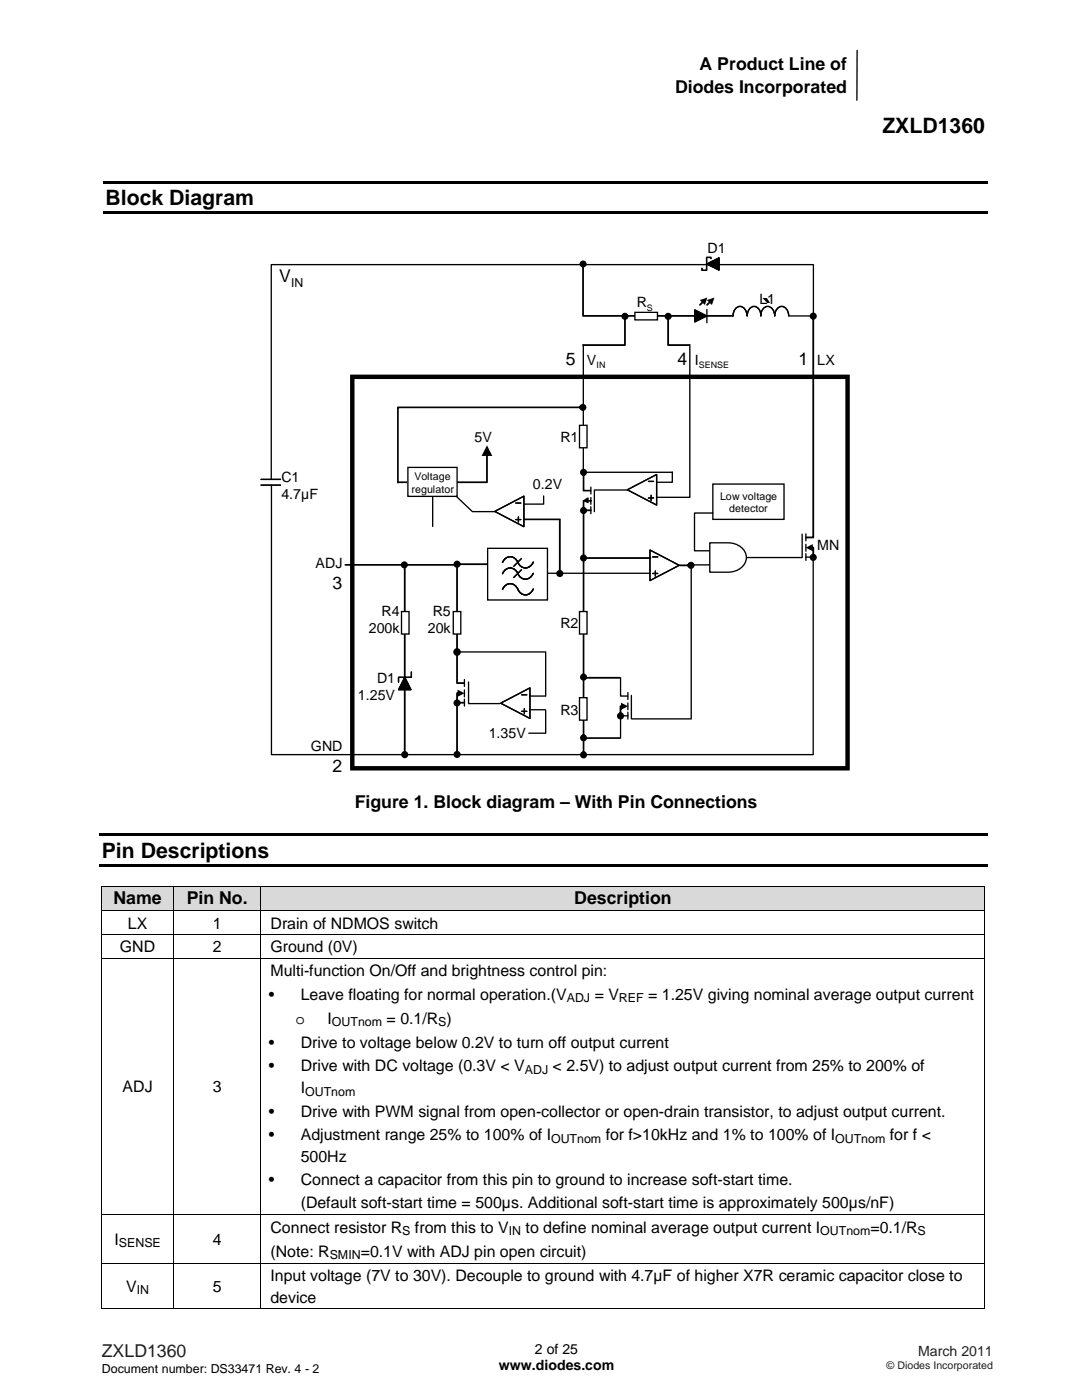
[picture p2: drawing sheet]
<svg xmlns="http://www.w3.org/2000/svg" width="216mm" height="279mm" viewBox="0 0 216 279" stroke-linecap="round" stroke-linejoin="round" font-family="sans-serif">
<path d="M171 10.1v9.9" fill="none" stroke="#000" stroke-width=".26"/>
<g fill="#000">
<path d="M20.6 36.1h176.5v.6h-176.5zM20.6 42.2h176.5v.6h-176.5z"/>
<path d="M116.3 94.1l.3 .2v3.6l-.2-.2h1.5l.1 .3h-1.7zM115.7 94.3a.7 .7 0 0 1 1.4 0 .7 .7 0 0 1-1.4 0z"/>
<path d="M68.8 112.6h12l.1 .1v37.9l-.1 .2-.2-.2v-37.9l.2 .2h-11.9zM80.1 150.6a.71 .71 0 0 1 1.4 0 .71 .71 0 0 1-1.4 0z"/>
<path d="M80.6 112.6h10.7v17.7l-.3-.1v-17.5l.2 .2h-10.5h-.1zM80 112.7a.7 .7 0 0 1 1.4 0 .7 .7 0 0 1-1.4 0zM90.5 130.2a.71 .71 0 0 1 1.4 0 .71 .71 0 0 1-1.4 0z"/>
<path d="M91.1 112.5l6.1-.1 .2 .2-.2 .2h-6l-.2-.2zM90.5 112.6a.71 .71 0 0 1 1.4 0 .71 .71 0 0 1-1.4 0z"/>
<path d="M104.5 103.5h7.3v11.1h-.2l-.1-.2v-10.7l.2 .1h-7.1zM111 114.5a.71 .71 0 0 1 1.4 0 .71 .71 0 0 1-1.4 0z"/>
<path d="M116.3 101.7h1.6l.2 .2-.2 .1h-1.5l.2-.1v33.2l-.2 .2-.1-.2zM115.7 135.1a.7 .7 0 0 1 1.4 0 .7 .7 0 0 1-1.4 0z"/>
<path d="M116.3 99.8h1.6l.2 .1-.2 .2h-1.5l.2-.2v2l-.2 .2-.1-.2zM115.7 101.9a.7 .7 0 0 1 1.4 0 .7 .7 0 0 1-1.4 0z"/>
<path d="M116.3 111.2h13.5l.2 .2-.2 .1h-13.4zM115.7 111.4a.7 .7 0 0 1 1.4 0 .7 .7 0 0 1-1.4 0z"/>
<path d="M91.1 138.2h.6l.1 .1-.1 .2h-.5l.2-.2v2l-.2 .2-.2-.2zM91.3 137.6l1.4 .7-1.4 .8zM90.5 140.3a.71 .71 0 0 1 1.4 0 .71 .71 0 0 1-1.4 0z"/>
<path d="M91.1 129.9h.1l.2 .2v6.2l-.2-.2h1.4l.2 .2-.2 .2h-1.4l-.2-.2zM90.5 130.1a.71 .71 0 0 1 1.4 0 .71 .71 0 0 1-1.4 0z"/>
<path d="M116.3 135.1h7.4l.2 .2-.2 .1h-7.3l.2-.1v12l-.2 .1-.1-.1zM115.7 147.3a.7 .7 0 0 1 1.4 0 .7 .7 0 0 1-1.4 0z"/>
<path d="M91.1 140.1h1.6l.1 .2-.1 .1h-1.5l.2-.1v10.3l-.2 .1-.2-.1zM90.5 150.6a.71 .71 0 0 1 1.4 0 .71 .71 0 0 1-1.4 0z"/>
<path d="M116.3 147.2l7.4-.1 .2 .2-.2 .2h-7.3l.2-.2v3.3l-.2 .2-.1-.2zM115.7 150.7a.7 .7 0 0 1 1.4 0 .7 .7 0 0 1-1.4 0z"/>
<path d="M123.7 140.8h.6l.1 .1-.1 .2h-.5l.2-.2v2l-.2 .2-.2-.2zM123.9 140.3l1.4 .6-1.4 .7zM123.1 142.9a.71 .71 0 0 1 1.4 0 .71 .71 0 0 1-1.4 0z"/>
</g>
<g fill="none" stroke="#000" stroke-width=".27">
<path d="M54.2 96.9v53.7h108M108.5 99v1.6h-3.9M116.5 99.9l.8-.5v.9zM117.9 97.2v1.4M117.9 99.3v1.3M125.2 97.7l5.8-3v6.1zM125.3 97.8h-6.7v4.3M129.4 99.4h1M129.4 96.1h1M129.9 98.8v1.1M98.7 102.1l5.8-3.1v6.1zM102.9 103.7h1"/>
<path d="M102.9 100.4h1M103.4 103.2v1M109.1 114.4h20.6M117.9 101.1v1.4M129.7 109.8l5.8 3-5.8 3.1zM130.2 114.4h1.1M130.2 111.1h1.1M130.8 114v1M91.3 130.1h17.6v8.8M92.7 135.6v1.4M92.7 137.7v1.4M92.7 139.5v1.4"/>
<path d="M93.5 136.1v4.3h6.3M104.1 138.7h1M123.8 135.3v3.6h1.4M125.3 138.2v1.4M126 138.8v4.7h11.8M99.9 140.3l5.8-3v6.1zM104.1 142h1M104.6 141.4v1.1M108.9 141.8v4.5h-3.4M125.3 142.9h-1.5v4.4M125.3 140.3v1.3M125.3 142.1v1.4"/>
</g>
<path d="M116.5 99.9l.8-.5v.9z" fill="#000"/>
<path d="M97.3 109.4h11.9v10.3h-11.9z" fill="#fff"/>
<path d="M116.4 68.9v25.4h17.8M137.6 68.8v30.5h-6.5M134.2 94.2v2h-3.1M97.3 109.4h11.9v10.3h-11.9zM100.3 112.2a1.61 1.61 0 0 1 1.5-1.1 1.61 1.61 0 0 1 1.6 1.2M100.3 114.5a1.61 1.61 0 0 1 1.5-1.2 1.61 1.61 0 0 1 1.6 1.2M100.3 117.6a1.61 1.61 0 0 1 1.5-1.1 1.61 1.61 0 0 1 1.6 1.1M104.1 111.5l-1.6 1.5M104.1 113.7l-1.6 1.6M106.4 112.2a1.61 1.61 0 0 1-1.5 1.1 1.61 1.61 0 0 1-1.6-1.1M106.4 114.4a1.61 1.61 0 0 1-1.5 1.2 1.61 1.61 0 0 1-1.6-1.2M106.4 117.6a1.61 1.61 0 0 1-1.5 1.1 1.61 1.61 0 0 1-1.6-1.1" fill="none" stroke="#000" stroke-width=".27"/>
<g fill="#000">
<path d="M116.2 68.7h8.5l-.2 .2v-5.8l.2-.2 .1 .1v6h-8.4h-.2zM124 63.1a.71 .71 0 0 1 1.4 0 .71 .71 0 0 1-1.4 0z"/>
<path d="M133.2 63l.1-.1 .2 .2v5.8l-.2-.2h4.3l.1 .3h-4.5zM132.6 63.1a.71 .71 0 0 1 1.4 0 .71 .71 0 0 1-1.4 0z"/>
<path d="M79.3 96.1h17.9l-.2 .1v-5.6l.2-.1 .1 .1v5.6l-.1 .2h-17.8zM97.2 88.9l1 2.1h-2.1z"/>
<path d="M79.3 81.2l37-.1 .2 .2-.2 .2h-36.9l.2-.2v15l-.2 .2-.2-.2zM115.6 81.3a.7 .7 0 0 1 1.4 0 .7 .7 0 0 1-1.4 0z"/>
</g>
<path d="M81.4 93.3h9.8v5.8h-9.8z" fill="#fff"/>
<path d="M81.4 93.3h9.8v5.8h-9.8z" fill="none" stroke="#000" stroke-width=".27"/>
<path d="M142.2 96.6h14.2v7.1h-14.2z" fill="#fff"/>
<path d="M142.2 96.6h14.2v7.1h-14.2zM142.2 102.4h-3.6v7.5h3.8M160.8 111.2h1.5v39.4M160.8 106.6v1.3M160.8 108.6v1.4M160.8 110.5v1.3" fill="none" stroke="#000" stroke-width=".27"/>
<g fill="#000">
<path d="M162.1 63h.3l.1 .1v44.2l-.2 .1h-1.4l-.2-.1 .2-.2h1.4l-.2 .2zM161.6 63.1a.71 .71 0 0 1 1.4 0 .71 .71 0 0 1-1.4 0z"/>
<path d="M161.7 109.2l.6-.1 .2 .2v1.9l-.2 .2-.2-.2v-1.9l.2 .2-.6-.1zM160.8 109.3l1.4-.7v1.4zM161.6 111.2a.71 .71 0 0 1 1.4 0 .71 .71 0 0 1-1.4 0z"/>
</g>
<path d="M141.6 108.3h3.7a3.2 3.2 0 0 1 3.6 3.5 3.5 3.5 0 0 1-3.6 2.4h-3.7z" fill-rule="evenodd" fill="#fff"/>
<path d="M162.2 52.8h-108.1v42.7M162.3 52.8v10.3h-4.9M52.1 95.7h3.9M52.1 96.8h3.9M86.3 99.2v5.9M91.1 99.1l3.2 3h4.5M141.6 112.7h-3.7v30.8M141.6 108.3h3.7a3.2 3.2 0 0 1 3.6 3.5 3.5 3.5 0 0 1-3.6 2.4h-3.7zM160.1 106.6v4.7h-11.1" fill="none" stroke="#000" stroke-width=".27"/>
<g fill="#000">
<path d="M116.2 52.6l.3 .1v10.4l-.1-.2h29.8l.2 .2-.2 .1h-29.8l-.2-.1zM115.6 52.7a.7 .7 0 0 1 1.4 0 .7 .7 0 0 1-1.4 0z"/>
<path d="M135.5 112.7l2.4-.1 .1 .2-.1 .2h-2.2zM137.2 112.8a.71 .71 0 0 1 1.4 0 .71 .71 0 0 1-1.4 0z"/>
</g>
<path d="M126.7 62.3h4.5v1.5h-4.5z" fill="#fff"/>
<path d="M126.7 62.3h4.5v1.5h-4.5z" fill="none" stroke="#000" stroke-width=".27"/>
<path d="M115.6 84.9h1.5v4.5h-1.5z" fill="#fff"/>
<path d="M115.6 84.9h1.5v4.5h-1.5z" fill="none" stroke="#000" stroke-width=".27"/>
<path d="M115.6 122h1.5v4.5h-1.5z" fill="#fff"/>
<path d="M115.6 122h1.5v4.5h-1.5z" fill="none" stroke="#000" stroke-width=".27"/>
<path d="M115.6 139.2h1.5v4.5h-1.5z" fill="#fff"/>
<path d="M115.6 139.2h1.5v4.5h-1.5z" fill="none" stroke="#000" stroke-width=".27"/>
<path d="M90.4 122h1.5v4.5h-1.5z" fill="#fff"/>
<path d="M90.4 122h1.5v4.5h-1.5z" fill="none" stroke="#000" stroke-width=".27"/>
<path d="M80.1 122h1.5v4.5h-1.5z" fill="#fff"/>
<g fill="none" stroke="#000" stroke-width=".27">
<path d="M141 52.7l2.5-1.2v2.4zM141.9 51.6v-.2h-.9v2.6h-.9v-.4M138.6 61.8l2.5 1.3-2.5 1.2zM141.1 61.8v2.6M149.1 63a1.58 1.58 0 0 0-1.8-1.8 1.85 1.85 0 0 0-1 1.9M151.8 63a1.57 1.57 0 0 0-1.7-1.8 1.85 1.85 0 0 0-1 1.9M154.6 63a1.58 1.58 0 0 0-1.8-1.8 1.85 1.85 0 0 0-1 1.9M157.4 63a1.58 1.58 0 0 0-1.8-1.8 1.85 1.85 0 0 0-1 1.9M80.1 122h1.5v4.5h-1.5zM80.8 135.2l1.2 2.4h-2.5zM82.1 134.1v1.1h-2.6v.9M105.7 138.9h3.1"/>
<path d="M105.7 141.6h3.1"/>
</g>
<path d="M141 52.7l2.5-1.2v2.4zM138.6 61.8l2.5 1.3-2.5 1.2zM80.8 135.2l1.2 2.4h-2.5z" fill="#000"/>
<g fill="#000">
<path d="M19.8 166.3h177.3v.6h-177.3zM19.8 172.4h177.3v.6h-177.3z"/>
<path d="M139.6 60.7l.7-.7h.2v.3l-.7 .7h-.2zM139.6 59.9l1.5-.5-.4 1.5z"/>
<path d="M141 60.7l.7-.7h.2v.3l-.7 .7h-.2zM141.1 59.9l1.5-.5-.6 1.5z"/>
</g>
<path d="M70.3 75.2h98.8v78.1h-98.8z" fill="none" stroke="#000" stroke-width=".88"/>
<g fill="#d9d9d9">
<path d="M20.4 177h14.1v4.6h-14.1z"/>
<path d="M22.2 177h10.5v4.6h-10.5z"/>
<path d="M34.7 177h17.3v4.6h-17.3z"/>
<path d="M36.5 177h13.7v4.6h-13.7z"/>
<path d="M52.2 177h144.2v4.6h-144.2z"/>
<path d="M54 177h140.6v4.6h-140.6z"/>
</g>
<path d="M20.2 176.9h.2v.1h-.2zM196.4 176.9h.2v.1h-.2zM196.4 181.6h.2v.2h-.2zM196.4 186.4h.2v.2h-.2zM196.4 191.2h.2v.1h-.2zM196.4 242.2h.2v.2h-.2zM196.4 252h.2v.2h-.2zM196.4 261h.2v.2h-.2z" fill="#000"/>
<g fill="none" stroke="#000" stroke-width=".2">
<path d="M20.3 177v4.6M34.6 177v4.6M52.1 177v4.6M196.4 177h-176.2M196.5 177v4.6M20.2 191.2h176.2M20.3 181.8v4.6M20.3 186.6v4.6M20.3 191.3v50.9M34.6 181.8v4.6M34.6 186.6v4.6M34.6 191.3v50.9"/>
<path d="M52.1 181.8v4.6M52.1 186.6v4.6M52.1 191.3v50.9M196.4 181.7h-176.2M196.4 186.5h-176.2M196.5 181.8v4.6M196.5 186.6v4.6M196.5 191.3v50.9M20.2 242.3h176.2M20.2 252.1h176.2M20.3 242.4v9.6M20.3 252.2v9"/>
<path d="M34.6 242.4v9.6M34.6 252.2v9M52.1 242.4v9.6M52.1 252.2v9M196.5 242.4v9.6M196.5 252.2v9M20.2 261.1h14.3M34.7 261.1h17.3M52.2 261.1h144.2"/>
</g>
<text font-size="7.1" x="152.1" y="64.7">`</text>
<g font-size="4.2">
<text x="176.1" y="26.6">ZXLD1360</text>
<text x="21.1" y="41">Block Diagram</text>
<text x="20.3" y="171.2">Pin Descriptions</text>
</g>
<g font-size="3.5">
<text x="139.6" y="14.1">A Product Line of</text>
<text x="134.7" y="18.5">Diodes Incorporated</text>
<text x="55.7" y="56.3">V</text>
<text x="112.9" y="72.9">5</text>
<text x="135.2" y="72.9">4</text>
<text x="159.3" y="72.9">1</text>
<text x="66.4" y="117.5">3</text>
<text x="66.4" y="154">2</text>
<text x="70.8" y="161.3">Figure 1. Block diagram – With Pin Connections</text>
<text x="22.6" y="180.5">Name</text>
<text x="37.3" y="180.5">Pin No.</text>
<text x="114.6" y="180.5">Description</text>
</g>
<text font-size="3.5" fill="#231f20" x="20.3" y="270.9">ZXLD1360</text>
<g font-size="3.2">
<text x="25.5" y="185.3">LX</text>
<text x="42.5" y="185.3">1</text>
<text x="54" y="185.3">Drain of NDMOS switch</text>
<text x="23.9" y="190.1">GND</text>
<text x="42.5" y="190.1">2</text>
<text x="54" y="190.1">Ground (0V)</text>
<text x="54" y="194.8">Multi-function On/Off and brightness control pin:</text>
<text x="53.7" y="199.5">•</text>
<text x="60" y="199.5">Leave floating for normal operation.(V</text>
<text x="118.7" y="199.5">= V</text>
<text x="129.3" y="199.5">= 1.25V giving nominal average output current</text>
<text x="53.7" y="209.1">•</text>
<text x="59" y="204.3">o</text>
<text x="60" y="209.1">Drive to voltage below 0.2V to turn off output current</text>
<text x="65.3" y="204.3">I</text>
<text x="77.1" y="204.3">= 0.1/R )</text>
<text x="53.7" y="213.7">•</text>
<text x="60" y="213.7">Drive with DC voltage (0.3V &lt; V</text>
<text x="110.3" y="213.7">&lt; 2.5V) to adjust output current from 25% to 200% of</text>
<text x="24.5" y="218">ADJ</text>
<text x="42.5" y="218">3</text>
<text x="60" y="218.2">I</text>
<text x="53.7" y="222.9">•</text>
<text x="53.7" y="227.6">•</text>
<text x="60" y="227.6">Adjustment range 25% to 100% of I</text>
<text x="60" y="222.9">Drive with PWM signal from open-collector or open-drain transistor, to adjust output current.</text>
<text x="120.9" y="227.6">for f&gt;10kHz and 1% to 100% of I</text>
<text x="177.5" y="227.6">for f &lt;</text>
<text x="60" y="232">500Hz</text>
<text x="53.7" y="236.6">•</text>
<text x="60" y="236.6">Connect a capacitor from this pin to ground to increase soft-start time.</text>
<text x="54" y="246">Connect resistor R</text>
<text x="60" y="241.1">(Default soft-start time = 500µs. Additional soft-start time is approximately 500µs/nF)</text>
<text x="82.8" y="246">from this to V</text>
<text x="104.9" y="246">to define nominal average output current I</text>
<text x="173.7" y="246">=0.1/R</text>
<text x="22.8" y="248.4">I</text>
<text x="42.5" y="248.4">4</text>
<text x="54" y="250.8">(Note: R</text>
<text x="72" y="250.8">=0.1V with ADJ pin open circuit)</text>
<text x="25.2" y="257.8">V</text>
<text x="42.5" y="257.8">5</text>
<text x="54" y="255.7">Input voltage (7V to 30V). Decouple to ground with 4.7µF of higher X7R ceramic capacitor close to</text>
<text x="54" y="259.9">device</text>
</g>
<g font-size="2.8">
<text x="141.2" y="50.6">D1</text>
<text x="127" y="61.3">R</text>
<text x="151.5" y="60.6">L1</text>
<text x="117.1" y="72.8">V</text>
<text x="138.6" y="72.8">I</text>
<text x="163.1" y="72.8">LX</text>
<text x="94.7" y="88.1">5V</text>
<text x="111.8" y="88.3">R1</text>
<text x="56.2" y="96.3">C1</text>
<text x="56.2" y="99.7">4.7µF</text>
<text x="106.3" y="97.7">0.2V</text>
<text x="63" y="113.4">ADJ</text>
<text x="163.1" y="109.8">MN</text>
<text x="76.1" y="123">R4</text>
<text x="86.4" y="123">R5</text>
<text x="111.8" y="125.4">R2</text>
<text x="73.6" y="126.4">200k</text>
<text x="85.4" y="126.4">20k</text>
<text x="75.2" y="136.2">D1</text>
<text x="71.4" y="139.7">1.25V</text>
<text x="111.8" y="142.7">R3</text>
<text x="62" y="149.9">GND</text>
<text x="97.5" y="147.3">1.35V</text>
<text x="99.5" y="273.5">www.diodes.com</text>
<text x="106.7" y="270.2">2 of 25</text>
</g>
<text font-size="2.8" fill="#231f20" x="183.2" y="270.6">March 2011</text>
<g font-size="2.5">
<text x="58.1" y="57.4">IN</text>
<text x="113.1" y="200">ADJ</text>
<text x="123.5" y="200">REF</text>
<text x="66.2" y="204.9">OUTnom</text>
<text x="87.4" y="204.9">S</text>
<text x="104.7" y="214.2">ADJ</text>
<text x="60.9" y="218.7">OUTnom</text>
<text x="110" y="228.1">OUTnom</text>
<text x="166.6" y="228.1">OUTnom</text>
<text x="23.7" y="248.9">SENSE</text>
<text x="65.8" y="251.3">SMIN</text>
<text x="80.3" y="246.5">S</text>
<text x="101.5" y="246.5">IN</text>
<text x="163.7" y="246.5">OUTnom</text>
<text x="183.1" y="246.5">S</text>
<text x="27.3" y="258.3">IN</text>
<text x="20.3" y="274">Document number: DS33471 Rev. 4 - 2</text>
</g>
<g font-size="2.1">
<text x="82.7" y="95.8">Voltage</text>
<text x="82.1" y="98.3">regulator</text>
<text x="143.7" y="99.7">Low voltage</text>
<text x="145.5" y="102.2">detector</text>
</g>
<text font-size="2.1" fill="#231f20" x="176.9" y="273.2">© Diodes Incorporated</text>
<g font-size="1.8">
<text x="129.1" y="62.1">S</text>
<text x="119" y="73.5">IN</text>
<text x="139.4" y="73.5">SENSE</text>
</g>
</svg>
